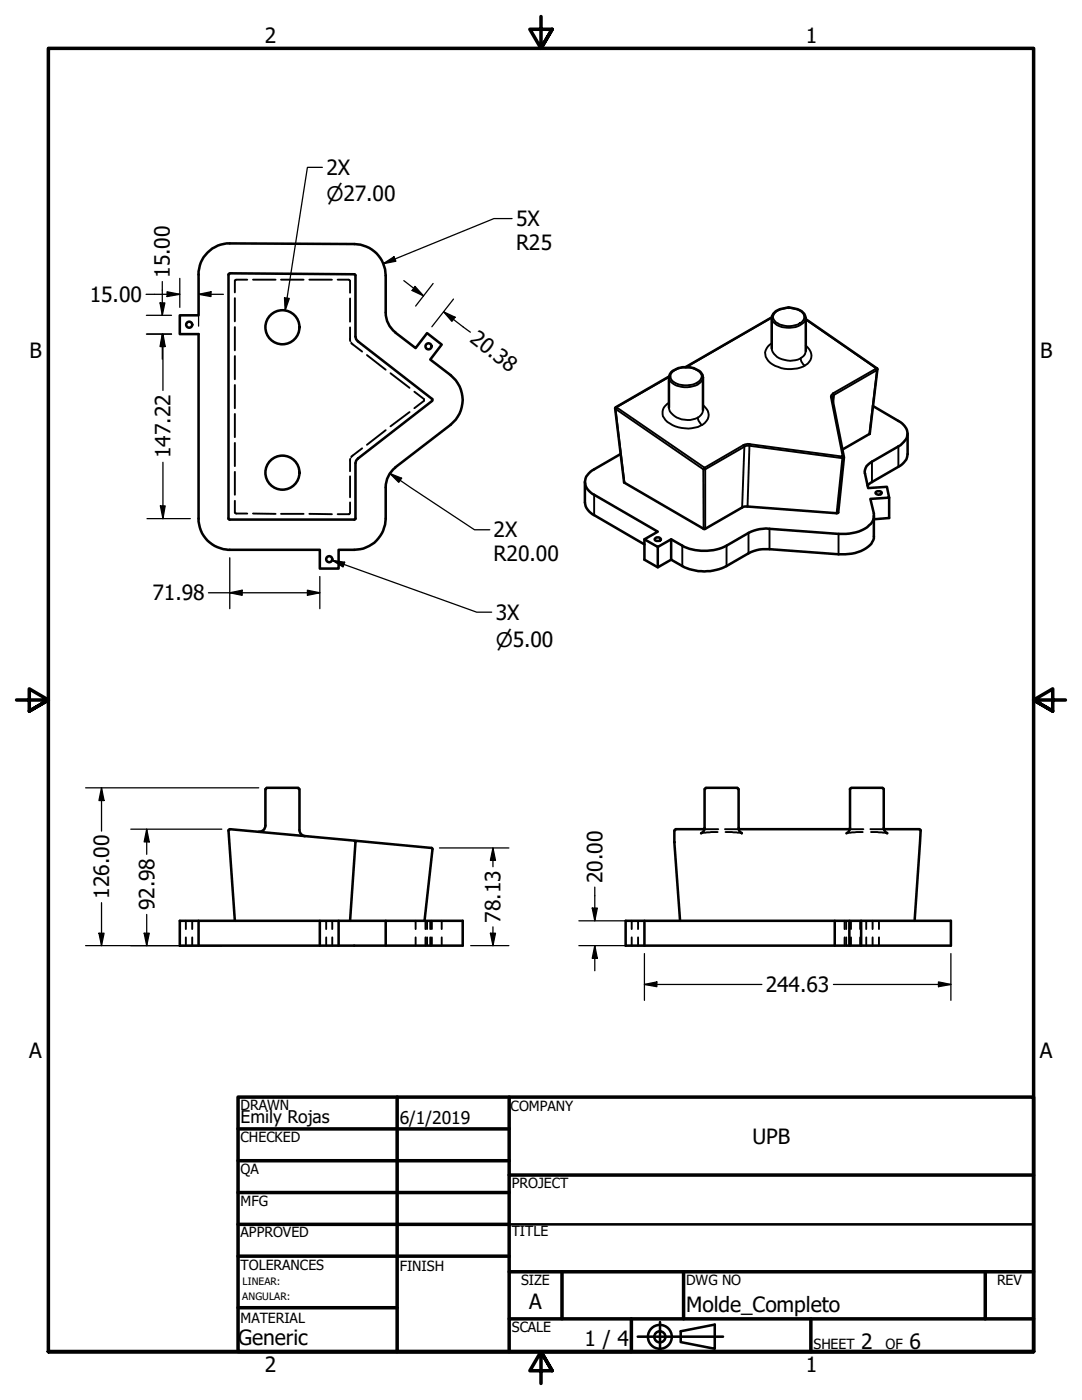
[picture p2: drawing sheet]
<svg xmlns="http://www.w3.org/2000/svg" width="216mm" height="279mm" viewBox="0 0 216 279" stroke-linecap="round" stroke-linejoin="round" font-family="sans-serif">
<!-- layer: Hidden (ANSI) -->
<g fill="none" stroke="#000" stroke-width=".38">
<path d="M46.9 55.9v2.5M46.9 59.5v4.6M49.3 55.8l-2.3 .1M50.5 55.8h4.5M56.1 55.8h4.5M61.7 55.8h4.5M67.4 55.8l2.3 .1M69.8 55.9v2.5M69.8 59.6v4.6M46.9 65.3v4.6M46.9 71.1v4.6M46.9 76.8v4.7"/>
<path d="M69.8 65.3l.1 2.8M70.1 68.4l2.2 1.8M73.2 70.9l3.8 2.9M77.9 74.5l3.8 2.9M82.7 78.2l1.9 1.6M84.6 79.9l-1.9 1.6M46.9 82.6v4.6M46.9 88.4v4.6M46.9 94.2v4.5M46.9 99.9v2.5M69.8 95.1v4.2M69.9 91.6l-.1 2.4"/>
<path d="M72.3 89.5l-2.2 1.7M77 85.9l-3.8 2.9M81.7 82.2l-3.8 2.9M47 102.4l2.3 .1M50.5 102.5l4.5 .1M56.1 102.6h4.5M61.7 102.6h4.5M67.4 102.6h2.3M69.8 100.3v2.2M140.6 165.5h2.7M143.2 166.1h-2.2l-1.1 .2M144.7 165.5h2.7"/>
<path d="M144.8 166.1h2.1l1.1 .2M169.5 165.5h2.8M172.1 166.1h-2.1l-1.1 .2M173.7 165.5h2.7M173.8 166.1h2.2l1 .2M37.1 183.8v1.6M37.1 187.1v1.6M38.4 183.8v1.6M38.4 187.1v1.6M65.1 183.8v1.6M65.1 187.1v1.6M66.3 183.8v1.6"/>
<path d="M66.3 187.1v1.6M82.9 183.8v1.6M82.9 187.1v1.6M84.9 183.8v1.6M84.9 187.1v1.6M85.2 183.8v1.6M85.2 187.1v1.6M85.9 183.8v1.6M85.9 187.1v1.6M86.2 183.8v1.6M86.2 187.1v1.6M88.1 183.8v1.6"/>
<path d="M88.1 187.1v1.6M126 183.8v1.6M126 187.1v1.6M127.3 183.8v1.6M127.3 187.1v1.6M168.5 183.8v1.6M168.5 187.1v1.6M168.8 183.8v1.6M168.8 187.1v1.6M169.8 183.8v1.6M169.8 187.1v1.6M171.6 183.8v1.6"/>
<path d="M171.6 187.1v1.6M172.8 183.8v1.6M172.8 187.1v1.6M174.1 183.8v1.6M174.1 187.1v1.6M175.4 183.8v1.6M175.4 187.1v1.6"/>
</g>
<!-- layer: Visible (ANSI) -->
<g fill="none" stroke="#000" stroke-width=".51">
<path d="M45.8 54.6l-.2 .2v48.7M45.8 54.5l25.1 .3v12.4l.2 .5 .3 .4 14.8 11.5M77 62.4v-7.4a6.3 6.3 0 0 0-6.3-6.3l-24.9-.1a6.2 6.2 0 0 0-6.2 6.2v8.1h-3.7v3.8h3.7v36.8a6.2 6.2 0 0 0 6.2 6.2h18v3.8h3.8v-3.8h3.1a6.3 6.3 0 0 0 6.3-6.2v-6.2M77 62.4a5.2 5.2 0 0 0 1.9 4l4 3.1 2.3-3 2.9 2.3-2.2 3 4 3.1a6.3 6.3 0 0 1 0 9.9l-11 8.5M86.2 79.6v.4M133.5 75.1l-10.6 6.2M154 69.5v-6a2.47 2.47 0 0 1 2.5-2 4.5 4.5 0 0 1 4 1.1l.3 .9v6.5M154.1 63.3l-17.3 10M157.3 61.4h.2M160.8 63.7l14.2 9.9-1.5 13-5.4 3.1M166.1 79.3l2.3 11.9M78.9 93.3a5 5 0 0 0-1.9 3.9"/>
<path d="M86.2 80l-14.8 11.5-.3 .4-.2 .6v11M116.7 96.2v4.1a3.2 3.2 0 0 0 1.9 2.5l10 5.8M122.9 81.3l-.2 .2 1.8 14.8 16 9.3 8.1-4.5 18.6 1.3 1.2-11.1M133.5 81.3v-6a2.8 2.8 0 0 1 3-2 3.8 3.8 0 0 1 3.7 1.6l.1 7M168.3 91.2v.1M174.2 81l5.1 3a2.65 2.65 0 0 1 1.8 2.3 2.65 2.65 0 0 1-1.4 2.5l-6.1 3.6a2.06 2.06 0 0 0-1 2.1l.6 2.9 3.8-.2 .4 2.1-3.7 .3 .7 2.9a2.99 2.99 0 0 1-1.9 3 9.9 9.9 0 0 1-5.2 1.1l-14.5-1.1-1.2 .1-2.2 .8-4.4 2.5a10.1 10.1 0 0 1-8.9 0l-2.2-1.3-2.6 1.6-2.7-1.6 2.7-1.5-12.7-7.4a2.69 2.69 0 0 1-1.8-2.5 2.69 2.69 0 0 1 1.8-2.5l5.2-3.1M174.9 98.1l.7-.1 .3 .2a.58 .58 0 0 1-.6 .5 .58 .58 0 0 1-.5-.5zM177.4 99.3v4.1l-3 .2M181.1 86.6v4a3.2 3.2 0 0 1-1.8 2.6l-5.6 3.2-.6 .5M45.6 103.5l.2 .2M70.9 103.5l-.2 .2h-24.9M128.6 107.6v4.1l2.7 1.5 2.6-1.5"/>
<path d="M130.7 107.5a.61 .61 0 0 1 .7-.3 .61 .61 0 0 1 .4 .6 .63 .63 0 0 1-.6 .2 .63 .63 0 0 1-.5-.5zM131.3 109.2v4M174.4 102.9v4.2a3.8 3.8 0 0 1-3.2 3.1l-1.2 .3-2.7 .1-13.8-1-1.9 .1-2.2 .7-4.4 2.6a9.6 9.6 0 0 1-8.9 0l-2.2-1.3v-4.1M53 157.5v7.3a1.24 1.24 0 0 1-1.4 1.2M53.2 157.2h6.3M53.2 157.3l-.2 .2M59.5 157.3l.2 .2M59.8 157.5v8.1a1.24 1.24 0 0 0 1.1 1.3M140.6 157.5v7.9a1.14 1.14 0 0 1-.7 .9M140.8 157.2h6.3M140.9 157.3l-.2 .2M147.1 157.3l.2 .2"/>
<path d="M147.4 157.5v7.7a1.24 1.24 0 0 0 .6 1.1M169.6 157.5v7.7a1.31 1.31 0 0 1-.7 1.1M169.8 157.3l-.2 .2M169.9 157.2h6.2M176.1 157.3l.2 .2M176.3 157.5v7.7a1.11 1.11 0 0 0 .7 1.1M45.6 165.7l1.3 18.1M45.8 165.5l-.2 .3M45.8 165.5l40.4 3.8 .1 .2-1.6 14.3M70.7 167.8l.2 .3-1.1 15.7M134.6 165.7v2.3M134.6 168.1l1.1 15.7"/>
<path d="M134.6 168.1h.1M134.8 165.5h5.8M134.8 165.5l-.2 .3M147.4 165.5h22.1M176.4 165.5h7.1M183.5 165.5l.2 .3M183.7 165.7l-1.2 18.1M35.9 183.8h56.4v4.9h-56.4zM39.6 183.8v4.9M63.8 183.8v4.9M67.6 183.8v4.9M77 183.8v4.9"/>
<path d="M124.8 183.8h64.9v4.9h-64.9zM128.6 183.8v4.9M166.6 183.8v4.9M169.5 183.8v4.9M171.8 183.8v4.9"/>
<circle cx="37.8" cy="64.8" r=".6"/>
<circle cx="56.4" cy="65.3" r="3.4"/>
<circle cx="85.5" cy="69.1" r=".6"/>
<circle cx="56.4" cy="94.3" r="3.4"/>
<circle cx="65.7" cy="111.6" r=".6"/>
</g>
<!-- layer: Visible Narrow (ANSI) -->
<g fill="none" stroke="#000" stroke-width=".38">
<path d="M133.5 75.2l-10.5 6.1 17.6 12 7.7-4.5M133.5 75.3a2.68 2.68 0 0 0 2.5 1.9 3.7 3.7 0 0 0 4.2-1.6l.1-.3M134.3 74.1a4.4 4.4 0 0 1 5.6 .5 1.51 1.51 0 0 1-1.2 2 4.6 4.6 0 0 1-4.7-.7 1.24 1.24 0 0 1 .3-1.8zM154 69.5a3.2 3.2 0 0 0 3.1 2.4 3.2 3.2 0 0 0 3.6-1.5l.1-.4M154 68.5a2.19 2.19 0 0 0-.3 3.9 6.5 6.5 0 0 0 7.5 .2 2.22 2.22 0 0 0-.4-3.6M154 63.5a2.4 2.4 0 0 0 2 1.8 4.1 4.1 0 0 0 4.7-1.5l.1-.3M154 63.4l-17.1 9.9M154.6 62.5a4.4 4.4 0 0 1 5.6 0 1.31 1.31 0 0 1-.6 2 4.3 4.3 0 0 1-5-.5 1.03 1.03 0 0 1 0-1.5zM157.2 61.4h.2M159.8 71.5a1.99 1.99 0 0 0 .8 1.5M160.8 63.8l14.1 9.7-8.7 5M165.8 79.2l2.3 11.9-18.5-2.5"/>
<path d="M165.8 79.2l.3 .2M166.2 78.5l-.3 .4-.1 .3M166.2 78.5l.2 .3-.3 .5M175 73.5h-.1l.1 .4 .1-.2M118.6 98.7v4.1M122.9 81.3h.1l-.3 .2M124.6 96.3l-1.8-14.7 17.5 12.1 .1 11.8M133.5 80.4a2.24 2.24 0 0 0-1.3 2.1 2.24 2.24 0 0 0 1.5 2 6.2 6.2 0 0 0 7-.1 2.16 2.16 0 0 0-.4-3.6M133.5 81.3a3.2 3.2 0 0 0 3.1 2.5 3.2 3.2 0 0 0 3.6-1.6l.1-.3M139.3 83.3a2.29 2.29 0 0 0 .8 1.5M140.7 93.7v11.8M140.7 93.7l7.8-4.5-.4 12.1"/>
<path d="M149.6 88.6h-.4l-.9 .2M149.6 88.6l-.1 .4h-.5l-.5 .2-.2-.4M166.2 80.5l.2-1.7 8.6-4.9-1.5 12.7M168.4 91.2l-.3-.1v.3l.3-.1M174 92.1v4.1M179.3 89.1v4.1M136.1 108.9v4.1M145 108.9v4.1M149.2 101.1l.3-12.1 18.6 2.4-1.2 11M149.4 106.4v4M153.5 105.5v4.1M167.3 106.6v4"/>
<circle cx="140.5" cy="93.6" r=".22"/>
</g>
<circle cx="157.5" cy="61.4" r=".19" fill="#000"/>
<!-- layer: Visible (ANSI) -->
<circle cx="157.2" cy="61.4" r=".25" fill="#000"/>
<!-- layer: Border (ANSI) -->
<g fill="none" stroke="#000" stroke-width=".7">
<path d="M107.9 3.3v6.4l-2.2-3.9h4.5l-2.3 3.9 2.3-3.9M3.3 139.7h6.4l-3.9-2.2v4.4l3.9-2.2-3.9 2.2M212.6 139.7h-6.4l3.9-2.2v4.4l-3.9-2.2 3.9 2.2M47.5 218.9h158.7v50.8h-158.7zM79.2 218.9v50.8M101.6 218.9v50.8M47.5 225.3h54.1M47.5 231.6h54.1M47.5 238h54.1M101.6 234.5h104.6M47.5 244.3h54.1M47.5 250.7h54.1"/>
<path d="M101.6 253.8h104.6M112.1 253.8v9.4M136.4 253.8v9.4M196.6 253.8v9.4M9.7 269.7v-260h196.5v260h-196.5h196.5M47.5 261h31.7M101.6 263.2h104.6M110.2 273.6l-2.3-3.9 2.3 3.9h-4.5l2.2-3.9v6.4M126 263.2v6.5M161.8 263.2v6.5"/>
</g>
<!-- layer: Title (ANSI) -->
<g fill="none" stroke="#000" stroke-width=".51">
<path d="M101.6 244.3h104.6M127.3 266.8h17M131.7 263.8v5.6M135.8 265.7l6.8-1.3v4.8l-6.8-1.4z"/>
<circle cx="131.7" cy="266.8" r="2.38"/>
<circle cx="131.7" cy="266.8" r="1.11"/>
</g>
<!-- layer: Dimension (ANSI) -->
<g fill="none" stroke="#000" stroke-width=".25">
<path d="M64.3 33.4h-3l-4.4 28.6M29.1 58.7h6.8M32.4 56.2v6.7M33.3 58.2l2.6 .5-2.6 .5zM35.9 55.6v5.7M39.6 58.7l2.5-.5v1zM39.6 58.7h5M39.6 55.6v9.5M56.8 59.4l.9 .2-.8 2.4zM76.5 52.6l2.1-1.4 .4 .9zM80.6 56l3.9 3.1M82.8 57.2l1.7 1.9-2.3-1.1z"/>
<path d="M86.4 56.6l-3.5 4.5M90.5 59.7l-4.3 5.5M102.2 43.6h-3.6l-22.1 9M29.2 66.7h5M29.2 62.9h5M31.9 60.5h1l-.5 2.4zM32.4 66.7l.5 2.5h-1zM32.4 66.7v5M32.5 66.7l.5 2.5h-1zM32.5 66.7v11.2M88.5 62.2l2.3 1.1-.6 .8zM88.5 62.2l5.4 4.1"/>
<path d="M32.5 92.3v11.2M77.8 94.5l2.3 .9-.5 .9zM77.8 94.5l16.9 11.2h3M29.3 103.5h8.7M32 101h1l-.5 2.5zM41.6 118.3h22.2M45.8 118.3l2.5-.5v1zM45.8 111.3v10.2M61.3 117.8l2.5 .5-2.5 .5zM63.8 115.1v6.4M66.3 111.8l2.5 .4-.3 1zM66.3 111.8l28.8 10.4h3"/>
<path d="M17.1 157.2h34.5M20.3 157.2l.5 2.6h-1.1zM20.3 157.2v8.7M26.1 165.5h18.2M29.3 165.5l.5 2.5h-1zM29.3 165.5v5M87.7 169.2h13.8M98.4 169.2l.5 2.5h-1zM98.4 169.2v3.8M118.7 177v6.8M17.1 188.7h27.1M19.7 186.2h1.1l-.5 2.5z"/>
<path d="M20.3 180.1v8.6M28.8 186.2h1l-.5 2.5zM29.3 182.5v6.2M93.9 188.7h7.6M97.9 186.2h1l-.5 2.5zM98.4 185v3.7M115.5 188.7h27.9M115.5 183.8h27.9M118.2 181.2h1l-.5 2.6zM118.7 188.7l.5 2.6h-1zM118.7 188.7v5M128.6 196.5l2.5-.5v.9z"/>
<path d="M128.6 196.5h23.4M128.6 190.3v9.3M166.3 196.5h23.4M187.3 196l2.4 .5-2.4 .4zM189.7 190.3v9.3"/>
</g>
<g fill="#000">
<path d="M33.3 58.2l2.6 .5-2.6 .5z" fill-rule="evenodd"/>
<path d="M39.6 58.7l2.5-.5v1z" fill-rule="evenodd"/>
<path d="M56.8 59.4l.9 .2-.8 2.4z" fill-rule="evenodd"/>
<path d="M76.5 52.6l2.1-1.4 .4 .9z" fill-rule="evenodd"/>
<path d="M82.8 57.2l1.7 1.9-2.3-1.1z" fill-rule="evenodd"/>
<path d="M31.9 60.5h1l-.5 2.4z" fill-rule="evenodd"/>
<path d="M32.4 66.7l.5 2.5h-1z" fill-rule="evenodd"/>
<path d="M32.5 66.7l.5 2.5h-1z" fill-rule="evenodd"/>
<path d="M88.5 62.2l2.3 1.1-.6 .8z" fill-rule="evenodd"/>
<path d="M77.8 94.5l2.3 .9-.5 .9z" fill-rule="evenodd"/>
<path d="M32 101h1l-.5 2.5z" fill-rule="evenodd"/>
<path d="M45.8 118.3l2.5-.5v1z" fill-rule="evenodd"/>
<path d="M61.3 117.8l2.5 .5-2.5 .5z" fill-rule="evenodd"/>
<path d="M66.3 111.8l2.5 .4-.3 1z" fill-rule="evenodd"/>
<path d="M20.3 157.2l.5 2.6h-1.1z" fill-rule="evenodd"/>
<path d="M29.3 165.5l.5 2.5h-1z" fill-rule="evenodd"/>
<path d="M98.4 169.2l.5 2.5h-1z" fill-rule="evenodd"/>
<path d="M19.7 186.2h1.1l-.5 2.5z" fill-rule="evenodd"/>
<path d="M28.8 186.2h1l-.5 2.5z" fill-rule="evenodd"/>
<path d="M97.9 186.2h1l-.5 2.5z" fill-rule="evenodd"/>
<path d="M118.2 181.2h1l-.5 2.6z" fill-rule="evenodd"/>
<path d="M118.7 188.7l.5 2.6h-1z" fill-rule="evenodd"/>
<path d="M128.6 196.5l2.5-.5v.9z" fill-rule="evenodd"/>
<path d="M187.3 196l2.4 .5-2.4 .4z" fill-rule="evenodd"/>
</g>
<g font-size="4.2">
<text x="52.8" y="8.6">2</text>
<text x="160.8" y="8.6">1</text>
<text x="65.2" y="35">2X</text>
<text x="103" y="45.1">5X</text>
<text x="103" y="49.8">R25</text>
<text x="33.9" y="55.4" transform="rotate(-90 33.9 55.4)">15.00</text>
<text x="17.9" y="60.3">15.00</text>
<text x="5.9" y="71.4">B</text>
<text x="93.5" y="68" transform="rotate(38 93.5 68)">20.38</text>
<text x="207.6" y="71.4">B</text>
<text x="34" y="91.4" transform="rotate(-90 34 91.4)">147.22</text>
<text x="98.5" y="107.3">2X</text>
<text x="98.5" y="112">R20.00</text>
<text x="30.4" y="119.8">71.98</text>
<text x="98.9" y="123.7">3X</text>
<text x="21.8" y="179.3" transform="rotate(-90 21.8 179.3)">126.00</text>
<text x="120.2" y="176.2" transform="rotate(-90 120.2 176.2)">20.00</text>
<text x="30.8" y="181.7" transform="rotate(-90 30.8 181.7)">92.98</text>
<text x="99.9" y="184.2" transform="rotate(-90 99.9 184.2)">78.13</text>
<text x="152.8" y="198">244.63</text>
<text x="5.8" y="211.1">A</text>
<text x="207.5" y="211.1">A</text>
<text x="150.2" y="228.2">UPB</text>
<text x="105.6" y="261.3">A</text>
<text x="136.9" y="261.9">Molde_Completo</text>
<text x="47.5" y="268.4">Generic</text>
<text x="116.6" y="268.6">1 / 4</text>
<text x="171.8" y="269.2">2</text>
<text x="181.5" y="269.2">6</text>
<text x="52.8" y="273.8">2</text>
<text x="160.8" y="273.8">1</text>
</g>
<g font-size="4">
<text x="65.2" y="40.2">⌀27.00</text>
<text x="98.9" y="129">⌀5.00</text>
</g>
<g font-size="3.5">
<text x="48" y="224.1">Emily Rojas</text>
<text x="79.8" y="224.2">6/1/2019</text>
</g>
<g font-size="2.8">
<text x="48" y="221.5">DRAWN</text>
<text x="101.9" y="221.7">COMPANY</text>
<text x="48" y="227.9">CHECKED</text>
<text x="48" y="234.3">QA</text>
<text x="102.1" y="237.1">PROJECT</text>
<text x="48" y="240.6">MFG</text>
<text x="48" y="247">APPROVED</text>
<text x="102.1" y="246.7">TITLE</text>
<text x="48" y="253.4">TOLERANCES</text>
<text x="79.8" y="253.6">FINISH</text>
<text x="104" y="256.4">SIZE</text>
<text x="136.9" y="256.4">DWG NO</text>
<text x="198.9" y="256.3">REV</text>
<text x="48" y="264.1">MATERIAL</text>
<text x="102.1" y="265.8">SCALE</text>
<text x="162.3" y="269.2">SHEET</text>
<text x="176.7" y="269.2">OF</text>
</g>
<g font-size="2">
<text x="48.4" y="256.5">LINEAR:</text>
<text x="48.3" y="259.5">ANGULAR:</text>
</g>
</svg>
